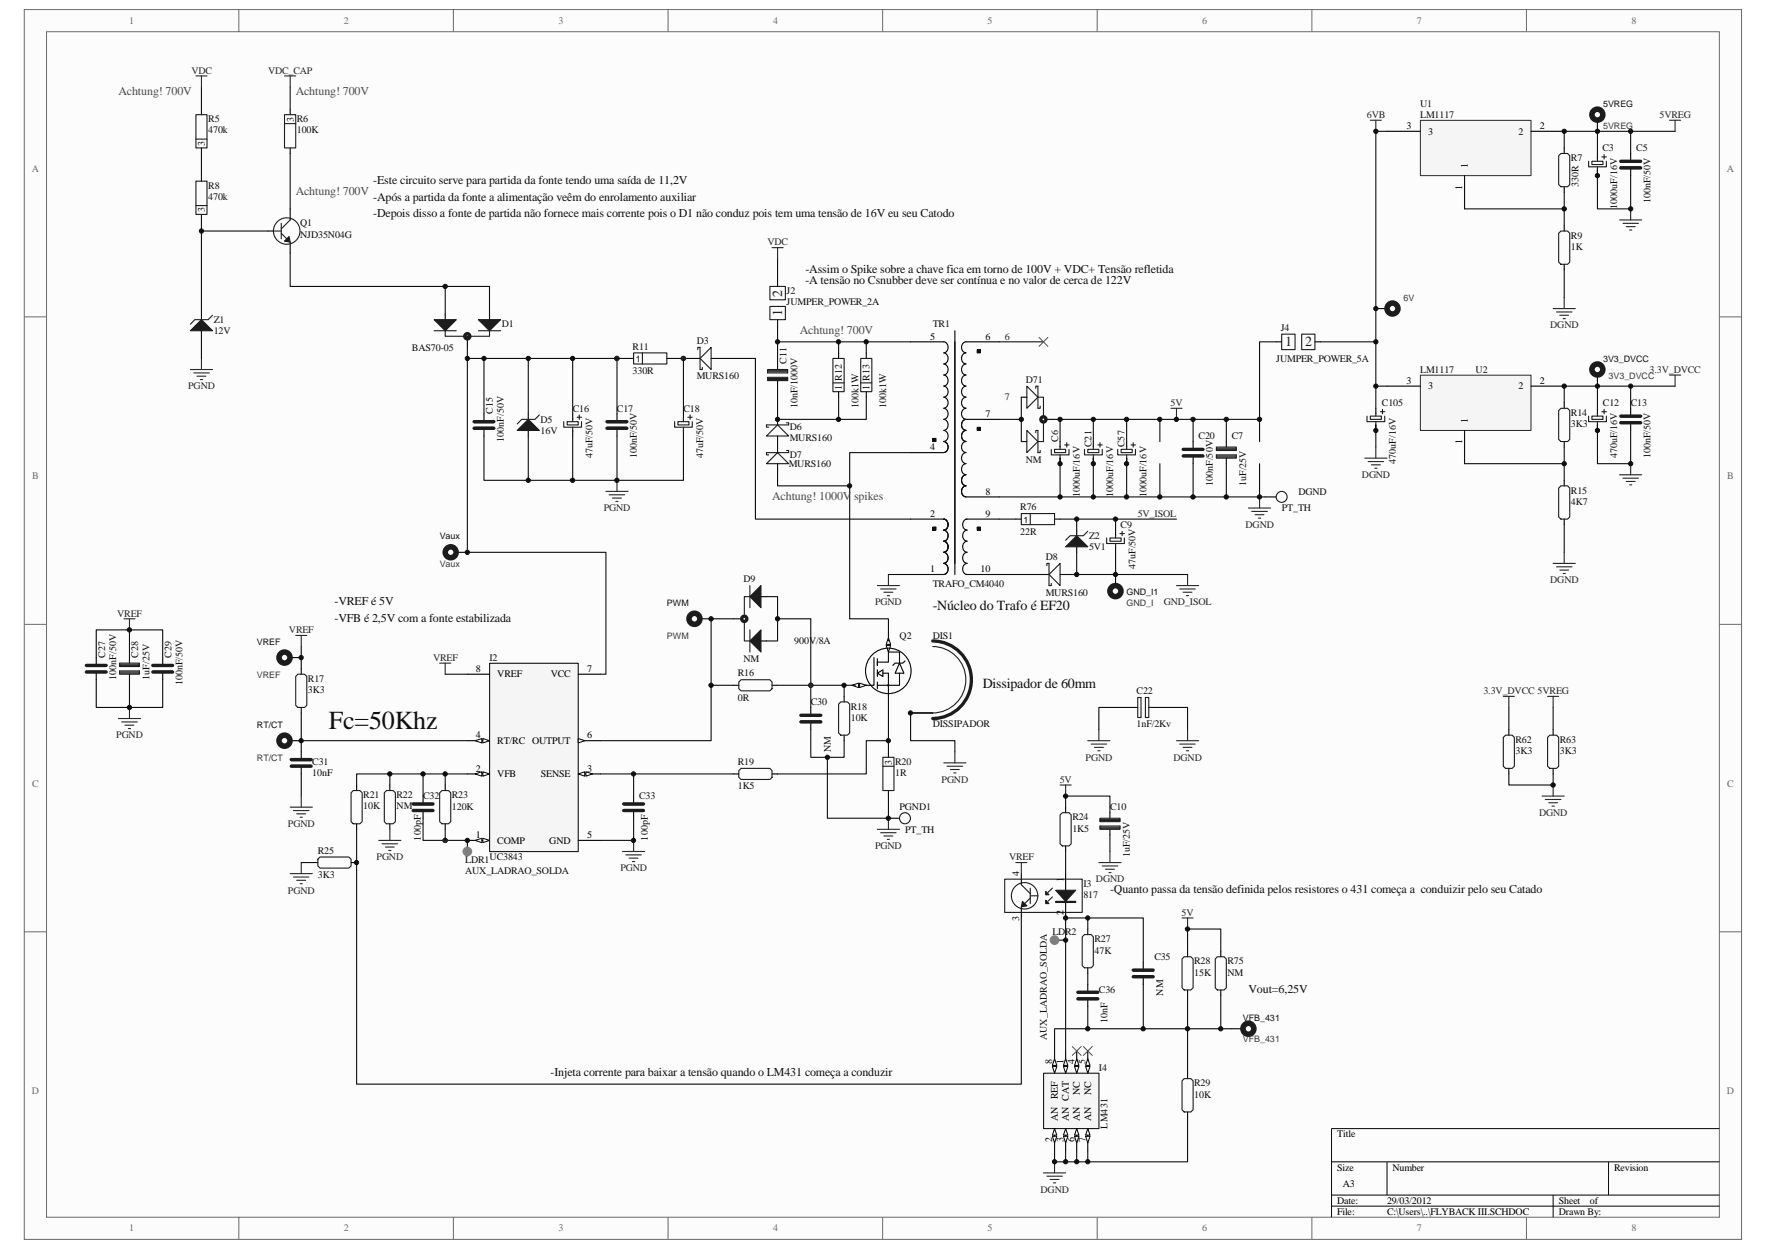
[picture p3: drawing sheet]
<svg xmlns="http://www.w3.org/2000/svg" width="297mm" height="210mm" viewBox="0 0 297 210" stroke-linecap="round" stroke-linejoin="round" font-family="sans-serif">
<path d="M4.1 1.6h288.8v206.8h-288.8z" fill="#fcfcfc"/>
<path d="M4.1 1.6h288.8v206.8h-288.8z" fill="none" stroke="#6a6a6a" stroke-width=".17"/>
<path d="M7.8 5.4h281.4v199.2h-281.4z" fill="#fcfcfc"/>
<g fill="none" stroke="#6a6a6a" stroke-width=".17">
<path d="M7.8 5.3h281.4v199.3h-281.4zM40.2 1.6v3.7M76.3 1.6v3.7M112.4 1.6v3.7M148.5 1.6v3.7M184.5 1.6v3.7M220.7 1.6v3.7M256.7 1.6v3.7M4.1 53.3h3.7M289.2 53.3h3.7M4.1 105h3.7M289.2 105h3.7"/>
<path d="M4.1 156.7h3.7M289.2 156.7h3.7M40.2 204.6v3.8M76.3 204.6v3.8M112.4 204.6v3.8M148.5 204.6v3.8M184.5 204.6v3.8M220.7 204.6v3.8M256.7 204.6v3.8"/>
</g>
<path d="M224 195.3h65.2M233.3 195.3v5.6M270.5 195.3v5.6M289.2 189.7h-65.2v14.9M224 200.9h65.2M224 202.8h65.2M261.2 200.9v3.7" fill="none" stroke="#000" stroke-width=".17"/>
<g fill="#0e0e0e" stroke="#0e0e0e" stroke-width=".17">
<circle cx="74.9" cy="141.3" r=".36"/>
<circle cx="103.8" cy="60.3" r=".36"/>
<circle cx="114.9" cy="60.3" r=".37"/>
<circle cx="136.4" cy="115.2" r=".36"/>
</g>
<path d="M168.1 57.5h7.4" fill="none" stroke="#0e0e0e" stroke-width=".19"/>
<path d="M178.3 74.2v1M178.3 77v1M183.9 74.2v1M183.9 77v1M200.7 74.2v1.3M200.7 76.7v1.3M206.3 74.2v1M206.3 77v1M149.4 107.8v1.8" fill="none" stroke="#000" stroke-width=".19"/>
<g fill="none" stroke="#1c1c1c" stroke-width=".19">
<path d="M176.8 75.5v1h3v-1M177.4 75.5h1.8v.6h-1.8zM178.3 75v.5M178.3 76.5v.7M179.1 74.8h.7M179.4 74.4v.8M182.4 75.5v1h3v-1M183 75.5h1.8v.6h-1.8zM183.9 75v.5M183.9 76.5v.7M184.7 74.8h.7M185 74.4v.8"/>
<path d="M199 76.5h3.3M199 75.7h3.3M204.6 75.2h3.3v.5h-3.3zM204.6 76.5h3.3v.5h-3.3zM204.6 75.5h3.3M204.6 76.7h3.3M204.6 75.4h3.3M204.6 76.9h3.3"/>
</g>
<path d="M197 68.6h1.8M197.9 68.6v1.9M197.9 98.4h3.7M198.4 99h2.6M199 99.6h1.5M199.7 96.6v1.8M210 85.4h3.7M210.5 86h2.7M211.1 86.5h1.5M211.7 87.1h.3M211.9 83.5v1.9M199.6 100.1h.3" fill="none" stroke="#262626" stroke-width=".19"/>
<path d="M199 76.7h3.3M199 75.5h3.3" fill="none" stroke="#1c1c1c" stroke-width=".56"/>
<g fill="#fcfcfc" stroke="#000" stroke-width=".17">
<path d="M149.1 108.5h.7l-.4 1.1z"/>
<path d="M149.4 107.2l.4 1.1h-.7z"/>
</g>
<path d="M143.8 115.2h1.9" fill="none" stroke="#000" stroke-width=".19"/>
<g fill="#fcfcfc" stroke="#000" stroke-width=".17">
<path d="M144.6 114.9l1.1 .3-1.1 .4z"/>
<path d="M143.3 115.2l1.1-.3v.7z"/>
</g>
<g fill="none" stroke="#000" stroke-width=".19">
<path d="M123.3 115.2h1M129.9 115.2h.9M136.4 118.9v1.3M142 117.1v.9M147 110.6v4.6h-1.3M147.6 110.7v1.2v-.6h1.8v-1.7h1.9v1.9M147.6 113.2l.9-.6v1.1zM147.6 112.6v1.1M147.6 114.7v1.1M148.5 113.2h.9v3.9M149.3 115.1h.2v.2h-.2zM151.3 111.5l.7 1.7h-1.4z"/>
<path d="M151.3 111.5h-.7l-.4 .4M151.3 113.2v2h-3.7M152.2 111.1l-.4 .4h-.5M136.4 121.4v1.3M142 123.6v.9"/>
<circle cx="149.4" cy="112.8" r="3.8"/>
</g>
<path d="M124.6 114.3h4.9l.4 .4v1.1l-.4 .3h-4.9l-.3-.3v-1.1zM141.4 118h1.1l.4 .4v4.8l-.4 .4h-1.1l-.3-.4v-4.8zM134.7 120.4h3.4M134.7 121.2h3.4" fill="none" stroke="#1c1c1c" stroke-width=".19"/>
<path d="M134.7 120.2h3.4M134.7 121.4h3.4" fill="none" stroke="#1c1c1c" stroke-width=".56"/>
<path d="M153.2 76.1h-10.3v5.6h-12.1v-2.8M130.8 115.2h13M142 115.2v1.9M149.4 117.1v9.3M149.4 124.5h-3.7v5.6h-14.9" fill="none" stroke="#0e0e0e" stroke-width=".19"/>
<path d="M147.6 139.4h3.7M148.1 140h2.6M149.4 137.6v1.8M148.7 140.5h1.5M149.2 141.1h.4" fill="none" stroke="#262626" stroke-width=".19"/>
<path d="M82.4 111.5h14.9v31.7h-14.9z" fill="#f5f5f5"/>
<path d="M82.4 111.5h14.9v31.7h-14.9z" fill="none" stroke="#000" stroke-width=".17"/>
<path d="M97.3 124.5h3.7M97.3 141.3h3.7" fill="none" stroke="#000" stroke-width=".19"/>
<path d="M97.3 124.2l1.1 .3-1.1 .4z" fill="#fcfcfc" stroke="#000" stroke-width=".17"/>
<path d="M97.3 130.1h3.7" fill="none" stroke="#000" stroke-width=".19"/>
<g fill="#fcfcfc" stroke="#000" stroke-width=".17">
<path d="M97.3 130.1l1.1-.3v.7z"/>
<path d="M98.5 129.8l1.2 .3-1.2 .4z"/>
</g>
<path d="M78.6 113.3h3.7M97.3 113.3h3.7M78.6 141.3h3.7" fill="none" stroke="#000" stroke-width=".19"/>
<g fill="#fcfcfc" stroke="#000" stroke-width=".17">
<path d="M81.2 140.9l1.1 .4-1.1 .4z"/>
<path d="M79.9 141.3l1.1-.4v.8z"/>
</g>
<path d="M78.6 124.5h3.7" fill="none" stroke="#000" stroke-width=".19"/>
<g fill="#fcfcfc" stroke="#000" stroke-width=".17">
<path d="M81.2 124.2l1.1 .3-1.1 .4z"/>
<path d="M79.9 124.5l1.1-.3v.7z"/>
</g>
<path d="M78.6 130.1h3.7" fill="none" stroke="#000" stroke-width=".19"/>
<g fill="#fcfcfc" stroke="#000" stroke-width=".17">
<path d="M81.2 129.8l1.1 .3-1.1 .4z"/>
<path d="M79.9 130.1l1.1-.3v.7z"/>
</g>
<path d="M171.8 146.9v1.8M171.8 152.5v1.8M179.2 146.9v2.8M179.2 151.5v2.8" fill="none" stroke="#000" stroke-width=".19"/>
<g fill="none" stroke="#1c1c1c" stroke-width=".19">
<path d="M169 147.8h13v5.6h-13zM171.8 148.7l1.5 1.5M173.3 151l-.9 .9M173.3 149.3v2.6M173.3 150.6h1.3M177 150.8l-.7 .7M177 149.3l-.7 .8"/>
<circle cx="172.3" cy="150.6" r="2.22"/>
</g>
<g fill="#1c1c1c" stroke="#1c1c1c" stroke-width=".19">
<path d="M177.6 149.7h3.3l-1.7 1.8z"/>
<path d="M175.9 151.4l.5 .5h-.5z"/>
<path d="M175.9 149.9l.5 .5h-.5z"/>
<path d="M172 151.5l.7 .8-.9 .2z"/>
<path d="M177.6 151.5h3.3v.2h-3.3z" fill-rule="evenodd"/>
</g>
<path d="M175.6 180.4h9.2v9.3h-9.2z" fill="#f5f5f5"/>
<path d="M175.5 180.4h9.3v9.3h-9.3z" fill="none" stroke="#000" stroke-width=".17"/>
<path d="M179.2 189.7v3.8" fill="none" stroke="#000" stroke-width=".19"/>
<g fill="#fcfcfc" stroke="#000" stroke-width=".17">
<path d="M179.2 189.7l.4 1.1h-.7z"/>
<path d="M178.9 191h.7l-.4 1.2z"/>
</g>
<path d="M179.2 176.7v3.7" fill="none" stroke="#000" stroke-width=".19"/>
<g fill="#fcfcfc" stroke="#000" stroke-width=".17">
<path d="M178.9 179.3h.7l-.4 1.1z"/>
<path d="M179.2 178l.4 1.1h-.7z"/>
</g>
<path d="M177.4 189.7v3.8" fill="none" stroke="#000" stroke-width=".19"/>
<g fill="#fcfcfc" stroke="#000" stroke-width=".17">
<path d="M177.4 189.7l.4 1.1h-.8z"/>
<path d="M177 191h.8l-.4 1.2z"/>
</g>
<path d="M177.4 176.7v3.7" fill="none" stroke="#000" stroke-width=".19"/>
<g fill="#fcfcfc" stroke="#000" stroke-width=".17">
<path d="M177 179.3h.8l-.4 1.1z"/>
<path d="M177.4 178l.4 1.1h-.8z"/>
</g>
<path d="M183 176.7v3.7" fill="none" stroke="#000" stroke-width=".19"/>
<g fill="#fcfcfc" stroke="#000" stroke-width=".17">
<path d="M182.6 179.3h.7l-.3 1.1z"/>
<path d="M183 178l.3 1.1h-.7z"/>
</g>
<path d="M181.1 189.7v3.8" fill="none" stroke="#000" stroke-width=".19"/>
<g fill="#fcfcfc" stroke="#000" stroke-width=".17">
<path d="M181.1 189.7l.4 1.1h-.8z"/>
<path d="M180.7 191h.8l-.4 1.2z"/>
</g>
<path d="M183 189.7v3.8" fill="none" stroke="#000" stroke-width=".19"/>
<g fill="#fcfcfc" stroke="#000" stroke-width=".17">
<path d="M183 189.7l.3 1.1h-.7z"/>
<path d="M182.6 191h.7l-.3 1.2z"/>
</g>
<path d="M181.1 176.7v3.7" fill="none" stroke="#000" stroke-width=".19"/>
<g fill="#fcfcfc" stroke="#000" stroke-width=".17">
<path d="M180.7 179.3h.8l-.4 1.1z"/>
<path d="M181.1 178l.4 1.1h-.8z"/>
</g>
<g fill="none" stroke="#262626" stroke-width=".19">
<path d="M129.9 41.6h1.8M130.8 41.6v1.9M32 62.1h3.7M32.6 62.7h2.6M33.1 63.2h1.5M33.7 63.8h.4M33.9 60.3v1.8M101.9 82.6h3.7M102.5 83.2h2.6M103 83.7h1.5M103.6 84.3h.3M103.8 80.8v1.8"/>
<path d="M147.6 98.4h3.7M148.1 99h2.6M148.7 99.6h1.5M149.4 96.6v1.8M20.8 104h1.9M21.8 104v1.9M21.8 118.9v1.9M49.7 106.8h1.9M50.7 106.8v1.9M74 111.5h1.8M74.9 111.5v1.8M149.2 100.1h.4"/>
<path d="M19.9 120.8h3.7M20.5 121.4h2.6M21 121.9h1.5M21.6 122.5h.4M48.8 135.7h3.7M49.4 136.3h2.6M49.9 136.8h1.5M50.5 137.4h.3M50.7 133.8v1.9M65.6 139.4v1.9M48.8 146.9h3.7M49.4 147.4h2.6"/>
<path d="M49.9 148h1.5M50.5 148.6h.3M50.7 145v1.9M63.7 141.3h3.7M64.3 141.9h2.6M64.8 142.4h1.5M65.4 143h.4M104.7 143.2h3.7M105.3 143.7h2.6M105.8 144.3h1.5M106.4 144.8h.4M106.6 141.3v1.9"/>
<path d="M170.9 145h1.8M171.8 145v1.9M175.5 197.2h3.7M176.1 197.7h2.6M176.6 198.3h1.5M177.2 198.9h.4M177.4 195.3v1.9"/>
</g>
<g fill="none" stroke="#0e0e0e" stroke-width=".19">
<path d="M33.9 37v1.8h11.2M33.9 25.8v3.7M33.9 38.8v14M48.8 25.8v9.3M33.9 56.5v3.8M141.1 57.5v1.8M145.7 59.3v-1.8h-14.9v3.7M88.9 73.3v7.5h7.4M88.9 60.3v9.3M96.3 73.3v7.5h7.5v-7.5M96.3 60.3v9.3M113.1 60.3h3.7"/>
<path d="M115 73.3v7.5h-11.2M130.8 74.2v1M130.8 64.9v5.6h14.9v-3.7M141.1 66.8v3.7M149.4 96.6h3.8M168.1 96.6h7.4M16.2 114.3v4.6h11.2v-4.6M21.8 110.6v-4.7h5.6v4.7M21.8 105.9h-5.6v4.7M21.8 114.3v4.6M50.7 108.7v3.7M50.7 119.9v6.5"/>
<path d="M74.9 113.3h3.7M123.3 115.2h-3.7v9.3h-18.6M50.7 130.1v3.7M50.7 124.5h27.9M60 139.4v42.9h111.8v-28M65.6 130.1h-5.6v1.9M71.2 137.6v3.7h7.4M71.2 130.1h-5.6v1.9M74.9 130.1v1.9M74.9 139.4v1.9M78.6 130.1h-7.4v3.7M101 130.1h22.3"/>
<path d="M106.6 137.6v3.7h-5.6M106.6 130.1v3.7M136.4 122.7v4.6h5.6v-2.8M139.2 127.3v10.3h10.2v-3.8M50.7 145h1.8M179.2 143.2v3.7M183 156.2v-1.9h-3.8v22.4M183 154.3h9.3v7.5M177.4 176.7v-3.7h22.3v7.4M183 163.6v1.9M183 169.2v3.8M192.3 165.5v7.5"/>
<path d="M177.4 193.5v1.8h5.6v-1.8M179.2 193.5v1.8M181.1 193.5v1.8M199.7 187.9v7.4h-16.7"/>
</g>
<g fill="none" stroke="#000" stroke-width=".19">
<path d="M33.9 18.4v.9M48.8 18.4v.9M33.9 24.9v.9M33.9 29.5v1M33.9 36v1M45.1 38.8h.9M48.8 24.9v.9M48.8 35.1v1.9M33.9 52.8v.9M33.9 55.6v.9M48.8 40.7v1.9M74.9 52.8v.9"/>
<path d="M78.6 56.5v1.9M82.3 52.8v.9M141.1 59.3v1M145.7 59.3v1M160.6 55.6v41M231.4 51.9h1.9M88.9 69.6v.9M88.9 72.4v.9M96.3 69.6v.9M96.3 72.4v.9M103.8 69.6v1.3M103.8 72v1.3"/>
<path d="M105.6 60.3h1M112.2 60.3h.9M115 69.6v.9M115 72.4v.9M116.8 60.3h.9M119.6 60.3h.9M130.8 61.2v.9M130.8 64v.9M130.8 70.5v.9M130.8 73.3v.9M130.8 75.2v.9M130.8 78v.9"/>
<path d="M141.1 65.8v1M145.7 65.8v1M162.5 64.9a.94 .94 0 0 0-.8 .9 .94 .94 0 0 0 .8 1M162.5 63.1a.94 .94 0 0 0-.8 .9 .94 .94 0 0 0 .8 .9M162.5 61.2a.94 .94 0 0 0-.8 .9 .94 .94 0 0 0 .8 .9M175.5 96.6h.9M178.3 96.6h.9M187.6 96.6v1.8M212.8 83.5h1.8M16.2 110.6v1.3M16.2 113v1.3M21.8 110.6v.9"/>
<path d="M21.8 113.3v1M27.4 110.6v1.3M27.4 113v1.3M50.7 112.4v.9M50.7 118.9v1M153.2 119.9h3.7M50.7 126.4v1.3M50.7 128.8v1.3M60 132v.9M60 138.5v.9M65.6 132v.9M65.6 138.5v.9"/>
<path d="M71.2 133.8v1.3M71.2 136.3v1.3M74.9 132v.9M74.9 138.5v.9M106.6 133.8v1.3M106.6 136.3v1.3M123.3 130.1h1M129.9 130.1h.9M149.4 126.4v.9M149.4 132.9v.9M179.2 135.7v.9M186.7 136.6v1"/>
<path d="M186.7 139.4v1M52.5 145h1M59.1 145h.9M179.2 142.2v1M183 156.2v.9M199.7 159.9v.9M183 162.7v.9M183 165.5v1.3M183 167.9v1.3M192.3 161.8v1.3M192.3 164.2v1.3M199.7 166.4v1"/>
<path d="M199.7 180.4v.9M199.7 186.9v1"/>
</g>
<g fill="none" stroke="#1c1c1c" stroke-width=".19">
<path d="M33 19.3h1.8v5.6h-1.8zM47.9 19.3h1.8v5.6h-1.8zM33 30.5h1.8v5.5h-1.8zM33 23.4h1.8M33 34.6h1.8M46 38.8h1.3M47.3 39.2l.9 1M47.3 37.5v2.7M47.9 20.8h1.8M48.8 37l-1.5 1.5M35.7 53l-.7 .7h-2.2l-.8 .8M73 55.6h3.7"/>
<path d="M74.9 55.6v.9h7.4v-.9M80.5 55.6h3.7M106.6 59.3h5.6v1.9h-5.6zM108.1 59.3v1.9M117.4 58.8v-.4h.3v3.7h.4v-.3M90.7 69.8l-.7 .7h-2.2l-.8 .8M94.8 70.9v.9h3v-.9M95.4 70.9h1.9v.5h-1.9zM96.3 70.3v.6M96.3 71.8v.8M97.1 70.1h.7M97.4 69.8v.7"/>
<path d="M102.1 71.1h3.3M102.1 71.8h3.3M113.5 70.9v.9h2.9v-.9M114 70.9h1.9v.5h-1.9zM115 70.3v.6M115 71.8v.8M115.7 70.1h.7M116.1 69.8v.7M117.7 60.3l1.9-1.9v3.7zM129.1 62.1h3.4v.6h-3.4zM129.1 63.4h3.4v.6h-3.4zM129.1 62.5h3.4"/>
<path d="M129.1 63.6h3.4M129.1 62.3h3.4M129.1 63.8h3.4M130.8 71.4l1.8 1.9h-3.7zM130.8 76.1l1.8 1.9h-3.7zM132.3 71.1h.3v.3h-3.7v.4h.4M132.3 75.7h.3v.4h-3.7v.4h.4M140.1 60.3h1.9v5.5h-1.9zM140.1 64.4h1.9M144.8 60.3h1.8v5.5h-1.8zM144.8 64.4h1.8M176.1 95.1v-.4h.3v3.7h.4v-.3"/>
<path d="M176.4 96.6l1.9-1.9v3.7zM14.5 112.8h3.4M14.5 112.1h3.4M20.1 111.5h3.3v.6h-3.3zM20.1 112.8h3.3v.5h-3.3zM20.1 111.9h3.3M20.1 113h3.3M20.1 111.7h3.3M20.1 113.2h3.3M25.7 112.1h3.3M25.7 112.8h3.3M50.1 113.3h1.1l.4 .4v4.9l-.4 .3h-1.1l-.4-.3v-4.9z"/>
<path d="M156.9 108.7a5.6 5.6 0 0 1 5.6 5.6 5.6 5.6 0 0 1-5.6 5.6M49 128.6h3.3M49 127.9h3.3M59.4 132.9h1.1l.4 .4v4.8l-.4 .4h-1.1l-.3-.4v-4.8zM65 132.9h1.1l.4 .4v4.8l-.4 .4h-1.1l-.4-.4v-4.8zM69.5 136.1h3.3M69.5 135.3h3.3M74 133.3l.3-.4h1.1l.4 .4v4.8l-.4 .4h-1.1l-.3-.4zM104.9 135.3h3.3M104.9 136.1h3.3M124.6 129.2h4.9l.4 .4v1.1l-.4 .3h-4.9l-.3-.3v-1.1zM148.5 127.3h1.9v5.6h-1.9z"/>
<path d="M148.5 128.8h1.9M178.3 137l.4-.4h1.1l.4 .4v4.9l-.4 .3h-1.1l-.4-.3zM185 137.6h3.4v.5h-3.4zM185 138.9h3.4v.5h-3.4zM185 137.9h3.4M185 139.1h3.4M185 137.8h3.4M185 139.3h3.4M53.8 144.1h4.9l.4 .4v1.1l-.4 .3h-4.9l-.3-.3v-1.1zM182 157.5l.4-.4h1.1l.4 .4v4.8l-.4 .4h-1.1l-.4-.4zM181.3 167.7h3.4M181.3 167h3.4"/>
<path d="M190.6 164h3.4M190.6 163.3h3.4M199.2 160.8h1.1l.4 .4v4.9l-.4 .3h-1.1l-.4-.3v-4.9zM199.2 181.3h1.1l.4 .4v4.9l-.4 .3h-1.1l-.4-.3v-4.9z"/>
<circle cx="48.2" cy="38.8" r="2.22"/>
<circle cx="215.6" cy="83.5" r=".92"/>
</g>
<g fill="none" stroke="#1c1c1c" stroke-width=".56">
<path d="M102.1 70.9h3.3M102.1 72h3.3M14.5 113h3.4M14.5 111.9h3.4M25.7 111.9h3.3M25.7 113h3.3M156.9 107.8a6.5 6.5 0 0 1 6.5 6.5 6.5 6.5 0 0 1-6.5 6.5M49 128.8h3.3M49 127.7h3.3M69.5 136.3h3.3M69.5 135.1h3.3M104.9 135.1h3.3"/>
<path d="M104.9 136.3h3.3M181.3 167.9h3.4M181.3 166.8h3.4M190.6 164.2h3.4M190.6 163.1h3.4"/>
<circle cx="78.6" cy="56.5" r=".44"/>
</g>
<path d="M180.4 175.9l1.5 1.5M181.9 175.9l-1.5 1.5M182.2 175.9l1.5 1.5M183.7 175.9l-1.5 1.5" fill="none" stroke="#4c4c4c" stroke-width=".17"/>
<g fill="#1c1c1c" stroke="#1c1c1c" stroke-width=".19">
<path d="M87 72.4l1.9-1.9 1.8 1.9z"/>
<path d="M48.6 39.8l.2 .9-.9-.2z"/>
<path d="M32 55.6l1.9-1.9 1.8 1.9z"/>
<path d="M73 53.7h3.7l-1.8 1.9z"/>
<path d="M80.5 53.7h3.7l-1.9 1.9z"/>
</g>
<g fill="#262626" stroke="#262626" stroke-width=".17">
<circle cx="74.9" cy="141.3" r=".36"/>
<circle cx="114.9" cy="60.3" r=".37"/>
<circle cx="103.8" cy="60.3" r=".36"/>
</g>
<g fill="none" stroke="#1c1c1c" stroke-width=".93">
<circle cx="234.2" cy="51.9" r=".92"/>
<circle cx="187.6" cy="99.4" r=".93"/>
</g>
<path d="M156.9 73.7h.5v.5h-.5z" fill="#0a0a0a"/>
<path d="M156.9 73.7h.5v.5h-.5z" fill="none" stroke="#000" stroke-width=".17"/>
<path d="M164.4 58.8h.5v.5h-.5z" fill="#0a0a0a"/>
<path d="M164.4 58.8h.5v.5h-.5z" fill="none" stroke="#000" stroke-width=".17"/>
<path d="M158.7 70.5a.95 .95 0 0 1 .8 .9 .95 .95 0 0 1-.8 .9 .96 .96 0 0 1 .8 1 .96 .96 0 0 1-.8 .9 .96 .96 0 0 1 .8 .9 .96 .96 0 0 1-.8 1" fill="none" stroke="#000" stroke-width=".19"/>
<path d="M164.4 71.9h.5v.5h-.5z" fill="#0a0a0a"/>
<path d="M164.4 71.8h.5v.6h-.5z" fill="none" stroke="#000" stroke-width=".17"/>
<path d="M162.7 87.3a.94 .94 0 0 0-.8 .9 .94 .94 0 0 0 .8 .9M162.7 89.1a.94 .94 0 0 0-.8 1 .94 .94 0 0 0 .8 .9M162.7 91a.94 .94 0 0 0-.8 .9 .94 .94 0 0 0 .8 .9" fill="none" stroke="#000" stroke-width=".19"/>
<path d="M164.4 88.6h.5v.5h-.5z" fill="#0a0a0a"/>
<path d="M164.4 88.6h.5v.5h-.5z" fill="none" stroke="#000" stroke-width=".17"/>
<path d="M162.5 59.3a.94 .94 0 0 0-.8 1 .94 .94 0 0 0 .8 .9M162.5 57.5a.94 .94 0 0 0-.8 .9 .94 .94 0 0 0 .8 .9M158.7 66.8a.95 .95 0 0 1 .8 .9 .95 .95 0 0 1-.8 .9M158.7 74.2a.95 .95 0 0 1 .8 1 .95 .95 0 0 1-.8 .9M162.5 66.8a.94 .94 0 0 0-.8 .9 .94 .94 0 0 0 .8 .9M158.7 87.3a.95 .95 0 0 1 .8 .9 .95 .95 0 0 1-.8 .9M158.7 91a.95 .95 0 0 1 .8 .9 .95 .95 0 0 1-.8 .9 .96 .96 0 0 1 .8 1 .96 .96 0 0 1-.8 .9M158.7 94.7a.96 .96 0 0 1 .8 1 .96 .96 0 0 1-.8 .9M158.7 89.1a.95 .95 0 0 1 .8 1 .95 .95 0 0 1-.8 .9M162.7 94.7a.96 .96 0 0 0-.8 1 .96 .96 0 0 0 .8 .9M162.7 92.9a.94 .94 0 0 0-.8 .9 .94 .94 0 0 0 .8 .9" fill="none" stroke="#000" stroke-width=".19"/>
<path d="M156.9 88.6h.5v.5h-.5z" fill="#0a0a0a"/>
<path d="M156.9 88.6h.5v.5h-.5z" fill="none" stroke="#000" stroke-width=".17"/>
<g fill="none" stroke="#000" stroke-width=".19">
<path d="M153.2 57.5h5.5a.95 .95 0 0 1 .8 .9 .95 .95 0 0 1-.8 .9M158.7 59.3a.96 .96 0 0 1 .8 1 .96 .96 0 0 1-.8 .9 .95 .95 0 0 1 .8 .9 .95 .95 0 0 1-.8 .9M162.5 57.5h5.6M81.4 69.6v1.3M81.4 72v1.3M153.2 76.1h5.5M158.7 63.1a.95 .95 0 0 1 .8 .9 .95 .95 0 0 1-.8 .9M158.7 64.9a.95 .95 0 0 1 .8 .9 .95 .95 0 0 1-.8 1M158.7 68.6a.95 .95 0 0 1 .8 1 .95 .95 0 0 1-.8 .9M162.5 68.6a.94 .94 0 0 0-.8 1 .94 .94 0 0 0 .8 .9M162.5 76.1a.94 .94 0 0 0-.8 .9 .94 .94 0 0 0 .8 .9M162.5 78a.96 .96 0 0 0-.8 .9 .96 .96 0 0 0 .8 .9 .94 .94 0 0 0-.8 .9 .94 .94 0 0 0 .8 1"/>
<path d="M168.1 70.5h-5.6a.94 .94 0 0 0-.8 .9 .94 .94 0 0 0 .8 .9 .96 .96 0 0 0-.8 1 .96 .96 0 0 0 .8 .9 .96 .96 0 0 0-.8 .9 .96 .96 0 0 0 .8 1M153.2 96.6h5.5M153.2 87.3h5.5M162.5 96.6h5.6M162.5 87.3h5.6M162.5 83.5h5.6M162.5 81.7a.94 .94 0 0 0-.8 .9 .94 .94 0 0 0 .8 .9M123.3 104h1.9M128 100.3h.9M128 107.8h.9M149.4 137.6h1.9"/>
</g>
<path d="M33.9 14.6v3.8M48.8 14.6v3.8M78.6 58.4v34.5h23.3v20.4h-.9M145.7 57.5h7.5M81.4 73.3v7.5h7.5M81.4 60.3v9.3M120.5 60.3h6.6v27h26.1M142.9 81.7v22.3h6.5v3.8" fill="none" stroke="#0e0e0e" stroke-width=".19"/>
<g fill="none" stroke="#1c1c1c" stroke-width=".19">
<path d="M79.7 71.8h3.4M79.7 71.1h3.4M126.1 98.4v3.8M126.1 100.3h-.9v7.5h.9M126.1 105.9v3.7"/>
<circle cx="152.2" cy="137.6" r=".93"/>
</g>
<path d="M47.9 12.8h1.8M48.8 12.8v1.8" fill="none" stroke="#262626" stroke-width=".19"/>
<path d="M79.7 72h3.4M79.7 70.9h3.4" fill="none" stroke="#1c1c1c" stroke-width=".56"/>
<circle cx="125.2" cy="104" r=".44" fill="#fcfcfc" stroke="#1c1c1c" stroke-width=".56"/>
<g fill="#1c1c1c" stroke="#1c1c1c" stroke-width=".19">
<path d="M128 98.4v3.8l-1.9-1.9z"/>
<path d="M128 105.9v3.7l-1.9-1.8z"/>
</g>
<path d="M123.3 104h-3.7v11.2M128.9 100.3h1.9v7.5h-1.9M130.8 104h5.6v14.9" fill="none" stroke="#0e0e0e" stroke-width=".19"/>
<circle cx="136.4" cy="115.2" r=".36" fill="#262626" stroke="#262626" stroke-width=".17"/>
<path d="M261.2 51.9h3.8M261.8 52.5h2.6M262.4 53h1.4M262.9 53.6h.4M263.1 50v1.9" fill="none" stroke="#262626" stroke-width=".19"/>
<path d="M238.9 20.3h18.6v9.2h-18.6z" fill="#f5f5f5"/>
<path d="M238.9 20.2h18.6v9.3h-18.6z" fill="none" stroke="#262626" stroke-width=".17"/>
<path d="M233.3 22.1h5.6M246.3 29.5v5.6M257.5 22.1h5.6" fill="none" stroke="#000" stroke-width=".19"/>
<path d="M238.9 63.1h18.6v9.3h-18.6z" fill="#f5f5f5"/>
<path d="M238.9 63.1h18.6v9.3h-18.6z" fill="none" stroke="#262626" stroke-width=".17"/>
<g fill="none" stroke="#000" stroke-width=".19">
<path d="M268.7 20.2v1.9M268.7 25.8v.9M268.7 28.6v.9M274.3 25.8v1.3M274.3 28.2v1.3M130.8 47.2v1M130.8 53.7v1M214.6 57.5h1M221.2 57.5h.9M171.8 74.2h.9M171.8 66.8h.9M175.5 70.5h1.9"/>
<path d="M189.5 74.2v1M189.5 77v1M231.4 68.6v1M231.4 71.4v1M233.3 64.9h5.6M246.3 72.4v5.6M257.5 64.9h5.6M268.7 63.1v1.8M268.7 68.6v1M268.7 71.4v1M274.3 68.6v1.4M274.3 71.1v1.3"/>
<path d="M76.7 92.9h1.9M48.8 110.6h1.9M117.7 104h1.9M48.8 124.5h1.9M205.3 159.9v.9M205.3 166.4v1M207.2 173h1.9"/>
</g>
<g fill="none" stroke="#0e0e0e" stroke-width=".19">
<path d="M246.3 35.1h16.8M268.7 22.1v3.7M274.3 22.1v3.7M48.8 42.6v5.6h26.1v4.6M74.9 48.2h7.4v4.6M130.8 43.5v3.7M130.8 54.7v2.8M246.3 78h16.8M268.7 72.4v5.6h5.6v-5.6M268.7 64.9v3.7M274.3 64.9v3.7M179.2 135.7v-1.9h7.5v2.8"/>
<path d="M186.7 140.4v2.8M199.7 159.9v-3.7h5.6v3.7M199.7 167.4v5.6h7.5M205.3 167.4v5.6"/>
</g>
<g fill="none" stroke="#262626" stroke-width=".19">
<path d="M33 12.8h1.8M33.9 12.8v1.8M230.5 20.2h1.8M231.4 20.2v1.9M272.4 37h3.7M273 37.5h2.6M273.5 38.1h1.5M274.1 38.7h.4M274.3 35.1v1.9M280.8 20.2h1.9M281.7 20.2v1.9M229.5 77h3.8"/>
<path d="M230.1 77.6h2.6M230.7 78.1h1.5M231.2 78.7h.4M231.4 75.2v1.8M272.4 79.8h3.7M274.3 78v1.8M280.8 63.1h1.9M281.7 63.1v1.8M261.2 94.7h3.8M261.8 95.3h2.6M262.4 95.8h1.4M262.9 96.4h.4"/>
<path d="M263.1 92.9v1.8M273 80.4h2.6M273.5 80.9h1.5M274.1 81.5h.4M178.3 132h1.9M179.2 132v1.8M184.8 145h3.8M185.4 145.6h2.6M185.9 146.1h1.5M186.5 146.7h.4M186.7 143.2v1.8M198.8 154.3h1.9"/>
<path d="M199.7 154.3v1.9"/>
</g>
<g fill="none" stroke="#1c1c1c" stroke-width=".19">
<path d="M267.2 27.1v.9h3v-.9M267.8 27.1h1.8v.6h-1.8zM268.7 26.5v.6M268.7 28v.8M269.4 26.4h.8M269.8 26v.7M272.6 28h3.4M272.6 27.3h3.4M129.5 51.5h2.6v2.2h-2.6zM129.5 48.2h2.6v2.2h-2.6zM215.6 56.2h2.2v2.6h-2.2zM218.9 56.2h2.3v2.6h-2.3z"/>
<path d="M172.7 72.4l1.9 1.8-1.9 1.9zM172.7 64.9l1.9 1.9-1.9 1.8zM174.2 72.7v-.3h.4v3.7h.4v-.4M174.2 65.3v-.4h.4v3.7h.4v-.3M174.6 66.8h.9v7.4h-.9M188 75.5v1h3v-1M188.6 75.5h1.8v.6h-1.8zM189.5 75v.5M189.5 76.5v.7M190.2 74.8h.8M190.6 74.4v.8M229.9 70v.9h3v-.9"/>
<path d="M230.5 70h1.8v.5h-1.8zM231.4 69.4v.6M231.4 70.9v.7M232.2 69.2h.7M232.5 68.8v.8M267.2 70v.9h3v-.9M267.8 70h1.8v.5h-1.8zM268.7 69.4v.6M268.7 70.9v.7M269.4 69.2h.8M269.8 68.8v.8M272.6 70.9h3.4"/>
<path d="M272.6 70.1h3.4M204.8 160.8h1.1l.4 .4v4.9l-.4 .3h-1.1l-.4-.3v-4.9z"/>
</g>
<path d="M272.6 28.2h3.4M272.6 27.1h3.4M272.6 71.1h3.4M272.6 70h3.4" fill="none" stroke="#1c1c1c" stroke-width=".56"/>
<g fill="none" stroke="#1c1c1c" stroke-width=".93">
<circle cx="268.7" cy="19.3" r=".92"/>
<circle cx="268.7" cy="62.1" r=".92"/>
<circle cx="75.8" cy="92.9" r=".92"/>
<circle cx="47.9" cy="110.6" r=".93"/>
<circle cx="116.8" cy="104" r=".92"/>
<circle cx="47.9" cy="124.5" r=".93"/>
<circle cx="210" cy="173" r=".92"/>
</g>
<circle cx="175.5" cy="70.5" r=".44" fill="#fcfcfc" stroke="#1c1c1c" stroke-width=".56"/>
<g fill="none" stroke="#000" stroke-width=".19">
<path d="M263.1 24.9v.9M263.1 31.4v.9M263.1 37.9v.9M263.1 44.4v1M263.1 67.7v.9M263.1 74.2v1M170.9 87.3h.9M177.4 87.3h.9M181.1 89.1v1M181.1 91.9v1M187.6 89.1v1M187.6 91.9v1"/>
<path d="M263.1 80.8v.9M263.1 87.3v.9M190.4 118.9h1M193.2 118.9h1M253.8 122.7v.9M253.8 129.2v.9M261.2 122.7v.9M261.2 129.2v.9M78.6 141.3v1.9M177.4 158.1h1.8"/>
</g>
<g fill="none" stroke="#1c1c1c" stroke-width=".19">
<path d="M262.2 26.2l.3-.4h1.2l.3 .4v4.8l-.3 .4h-1.2l-.3-.4zM262.2 39.2l.3-.4h1.2l.3 .4v4.9l-.3 .3h-1.2l-.3-.3zM262.2 69l.3-.4h1.2l.3 .4v4.9l-.3 .3h-1.2l-.3-.3zM171.8 86.3h5.6v1.9h-5.6zM173.3 86.3v1.9M183 89.3l-.8 .8h-2.2l-.8 .7M186.1 90.4v1h3v-1M186.7 90.4h1.9v.6h-1.9zM187.6 89.9v.5M187.6 91.4v.7M188.4 89.7h.7M188.7 89.3v.8"/>
<path d="M262.2 82.1l.3-.4h1.2l.3 .4v4.8l-.3 .4h-1.2l-.3-.4zM191.4 117.3h.5v3.3h-.5zM192.7 117.3h.5v3.3h-.5zM252.9 124l.3-.4h1.1l.4 .4v4.8l-.4 .4h-1.1l-.3-.4zM260.3 124l.4-.4h1.1l.4 .4v4.8l-.4 .4h-1.1l-.4-.4z"/>
</g>
<g fill="none" stroke="#262626" stroke-width=".19">
<path d="M252.9 117.1h1.8M253.8 117.1v1.8M260.3 117.1h1.9M261.2 117.1v1.8M158.7 128.2h3.8M159.3 128.8h2.6M159.9 129.4h1.5M160.4 129.9h.4M160.6 126.4v1.8M183 124.5h3.7M183.5 125.1h2.6M184.1 125.6h1.5"/>
<path d="M184.7 126.2h.3M184.8 122.7v1.8M197.9 124.5h3.7M198.4 125.1h2.6M199 125.6h1.5M199.6 126.2h.3M199.7 122.7v1.8M259.4 133.8h3.7M259.9 134.4h2.6M260.5 135h1.5M261 135.5h.4M261.2 132v1.8"/>
</g>
<g fill="none" stroke="#0e0e0e" stroke-width=".19">
<path d="M233.3 22.1h-1.9v42.8M263.1 32.3v5.6M268.7 29.5v5.6h5.6v-5.6M281.7 22.1h-18.6v2.8M214.6 57.5h-2.7v13M222.1 57.5h9.3M263.1 45.4v4.6M78.6 60.3h25.2M105.6 60.3h-1.8v9.3M115 60.3v9.3M168.1 70.5h3.7M171.8 66.8v7.4"/>
<path d="M177.4 70.5h.9M178.3 74.2v-3.7h33.6v3.7M178.3 78v5.5M183.9 70.5v3.7M183.9 78v5.5M189.5 70.5v3.7M189.5 78v5.5M195.1 70.5v3.7M195.1 78v5.5M200.7 70.5v3.7M200.7 78v5.5M206.3 78v5.5h-38.2"/>
<path d="M206.3 70.5v3.7M211.9 78v5.5M231.4 72.4v2.8M233.3 64.9h-1.9v3.7M263.1 75.2v5.6M281.7 64.9h-18.6v2.8M168.1 87.3h2.8M178.3 87.3h19.6M179.2 96.6h20.5M181.1 87.3v1.8M181.1 92.9v3.7M187.6 87.3v1.8"/>
<path d="M187.6 92.9v3.7M206.3 83.5h6.5M263.1 88.2v4.7M153.2 119.9v4.6h7.4v1.9M190.4 118.9h-5.6v3.8M194.2 118.9h5.5v3.8M253.8 118.9v3.8M261.2 118.9v3.8M253.8 130.1v1.9h7.4v-1.9"/>
</g>
<path d="M174.8 56.7l1.5 1.5M176.3 56.7l-1.5 1.5" fill="none" stroke="#4c4c4c" stroke-width=".17"/>
<path d="M179.2 91.9l1.9-1.8 1.9 1.8z" fill="#1c1c1c" stroke="#1c1c1c" stroke-width=".19"/>
<g fill="none" stroke="#808080" stroke-width=".93">
<circle cx="78.6" cy="143.2" r=".36"/>
<circle cx="177.4" cy="158.1" r=".36"/>
</g>
<g fill="#0e0e0e" stroke="#0e0e0e" stroke-width=".17">
<circle cx="21.8" cy="118.9" r=".36"/>
<circle cx="21.8" cy="105.9" r=".37"/>
<circle cx="33.9" cy="38.8" r=".36"/>
<circle cx="50.7" cy="124.5" r=".36"/>
<circle cx="50.6" cy="110.6" r=".36"/>
<circle cx="60" cy="145" r=".36"/>
<circle cx="65.6" cy="130.1" r=".36"/>
<circle cx="71.2" cy="130.1" r=".36"/>
<circle cx="74.9" cy="130.1" r=".36"/>
<circle cx="74.9" cy="48.2" r=".36"/>
<circle cx="78.6" cy="141.3" r=".36"/>
<circle cx="78.6" cy="92.9" r=".36"/>
<circle cx="78.6" cy="60.3" r=".36"/>
<circle cx="81.4" cy="60.3" r=".36"/>
<circle cx="88.9" cy="80.7" r=".36"/>
<circle cx="88.9" cy="60.3" r=".36"/>
<circle cx="96.3" cy="80.7" r=".36"/>
<circle cx="96.3" cy="60.3" r=".36"/>
<circle cx="103.8" cy="80.7" r=".36"/>
<circle cx="106.6" cy="141.3" r=".36"/>
<circle cx="106.6" cy="130.1" r=".36"/>
<circle cx="119.6" cy="115.2" r=".36"/>
<circle cx="119.6" cy="104" r=".36"/>
<circle cx="130.8" cy="104" r=".36"/>
<circle cx="130.8" cy="70.5" r=".36"/>
<circle cx="130.8" cy="57.5" r=".36"/>
<circle cx="139.2" cy="127.3" r=".36"/>
<circle cx="141" cy="70.5" r=".36"/>
<circle cx="141" cy="57.5" r=".36"/>
<circle cx="142" cy="115.2" r=".36"/>
<circle cx="142.9" cy="81.7" r=".36"/>
<circle cx="145.7" cy="57.5" r=".36"/>
<circle cx="149.4" cy="137.6" r=".36"/>
<circle cx="149.4" cy="124.5" r=".36"/>
<circle cx="153.1" cy="119.9" r=".36"/>
<circle cx="171.8" cy="70.5" r=".36"/>
<circle cx="177.4" cy="195.3" r=".36"/>
<circle cx="178.3" cy="83.5" r=".36"/>
<circle cx="178.3" cy="78" r=".36"/>
<circle cx="178.3" cy="70.5" r=".36"/>
<circle cx="179.2" cy="195.3" r=".36"/>
<circle cx="179.2" cy="158.1" r=".36"/>
<circle cx="179.2" cy="154.3" r=".36"/>
<circle cx="179.2" cy="133.8" r=".36"/>
<circle cx="181.1" cy="195.3" r=".36"/>
<circle cx="181.1" cy="96.6" r=".36"/>
<circle cx="181.1" cy="87.3" r=".36"/>
<circle cx="183" cy="195.3" r=".36"/>
<circle cx="183" cy="173" r=".36"/>
<circle cx="183" cy="154.3" r=".36"/>
<circle cx="183.9" cy="83.5" r=".36"/>
<circle cx="183.9" cy="78" r=".36"/>
<circle cx="183.9" cy="70.5" r=".36"/>
<circle cx="187.6" cy="96.6" r=".36"/>
<circle cx="187.6" cy="87.3" r=".36"/>
<circle cx="189.5" cy="83.5" r=".36"/>
<circle cx="189.5" cy="78" r=".36"/>
<circle cx="189.5" cy="70.5" r=".36"/>
<circle cx="192.3" cy="173" r=".36"/>
<circle cx="195.1" cy="83.5" r=".36"/>
<circle cx="195.1" cy="70.5" r=".36"/>
<circle cx="197.9" cy="70.5" r=".36"/>
<circle cx="199.7" cy="173" r=".37"/>
<circle cx="199.7" cy="156.2" r=".36"/>
<circle cx="200.7" cy="83.5" r=".37"/>
<circle cx="200.7" cy="70.5" r=".37"/>
<circle cx="205.3" cy="173" r=".37"/>
<circle cx="206.3" cy="83.5" r=".37"/>
<circle cx="206.3" cy="70.5" r=".37"/>
<circle cx="211.8" cy="83.5" r=".36"/>
<circle cx="211.8" cy="70.5" r=".36"/>
<circle cx="231.4" cy="72.4" r=".36"/>
<circle cx="231.4" cy="64.9" r=".36"/>
<circle cx="231.4" cy="57.5" r=".36"/>
<circle cx="231.4" cy="51.9" r=".36"/>
<circle cx="231.4" cy="22.1" r=".36"/>
<circle cx="261.2" cy="132" r=".36"/>
<circle cx="263.1" cy="78" r=".36"/>
<circle cx="263.1" cy="64.9" r=".36"/>
<circle cx="263.1" cy="35.1" r=".36"/>
<circle cx="263.1" cy="22.1" r=".36"/>
<circle cx="268.7" cy="72.4" r=".36"/>
<circle cx="268.7" cy="64.9" r=".36"/>
<circle cx="268.7" cy="29.5" r=".36"/>
<circle cx="268.7" cy="22.1" r=".36"/>
<circle cx="274.3" cy="78" r=".36"/>
<circle cx="274.3" cy="64.9" r=".36"/>
<circle cx="274.3" cy="35.1" r=".36"/>
<circle cx="274.3" cy="22.1" r=".36"/>
</g>
<text font-size="4.4" fill="#0e0e0e" x="55.3" y="122.6">Fc=50Khz</text>
<g font-size="2.4" fill="#1c1c1c">
<text x="131.6" y="53.2" transform="rotate(-90 131.6 53.2)">1</text>
<text x="131.6" y="49.8" transform="rotate(-90 131.6 49.8)">2</text>
<text x="216.2" y="58.2">1</text>
<text x="219.5" y="58.2">2</text>
</g>
<g font-size="2.4" fill="#0e0e0e">
<text x="156.9" y="102.6">-Núcleo do Trafo é EF20</text>
<text x="165.3" y="115.6">Dissipador de 60mm</text>
</g>
<g font-size="2" fill="#4c4c4c">
<text x="19.9" y="16">Achtung! 700V</text>
<text x="49.7" y="16">Achtung! 700V</text>
<text x="49.7" y="32.8">Achtung! 700V</text>
<text x="134.5" y="56.1">Achtung! 700V</text>
<text x="129.9" y="84">Achtung! 1000V spikes</text>
</g>
<g font-size="2" fill="#0e0e0e">
<text x="62.8" y="33.7">-Após a partida da fonte a alimentação veêm do enrolamento auxiliar</text>
<text x="62.8" y="30.9">-Este circuito serve para partida da fonte tendo uma saída de 11,2V</text>
<text x="62.8" y="36.5">-Depois disso a fonte de partida não fornece mais corrente pois o D1 não conduz pois tem uma tensão de 16V eu seu Catodo</text>
<text x="135.5" y="47.7">-A tensão no Csnubber deve ser contínua e no valor de cerca de 122V</text>
<text x="135.5" y="45.8">-Assim o Spike sobre a chave fica em torno de 100V + VDC+ Tensão refletida</text>
<text x="56.3" y="101.7">-VREF é 5V</text>
<text x="56.3" y="104.5">-VFB é 2,5V com a fonte estabilizada</text>
<text x="186.7" y="150.2">-Quanto passa da tensão definida pelos resistores o 431 começa a conduizir pelo seu Catado</text>
<text x="210" y="166.9">Vout=6,25V</text>
<text x="92.6" y="180.9">-Injeta corrente para baixar a tensão quando o LM431 começa a conduzir</text>
</g>
<g font-size="1.7" fill="#696969">
<text x="21.7" y="4">1</text>
<text x="57.8" y="4">2</text>
<text x="93.9" y="4">3</text>
<text x="130" y="4">4</text>
<text x="166.1" y="4">5</text>
<text x="202.2" y="4">6</text>
<text x="238.3" y="4">7</text>
<text x="274.4" y="4">8</text>
<text x="5.4" y="28.9">A</text>
<text x="290.5" y="28.9">A</text>
<text x="5.4" y="80.6">B</text>
<text x="290.5" y="80.6">B</text>
<text x="5.4" y="132.3">C</text>
<text x="290.5" y="132.3">C</text>
<text x="5.4" y="184">D</text>
<text x="290.5" y="184">D</text>
<text x="21.7" y="207">1</text>
<text x="57.8" y="207">2</text>
<text x="93.9" y="207">3</text>
<text x="130" y="207">4</text>
<text x="166.1" y="207">5</text>
<text x="202.2" y="207">6</text>
<text x="238.3" y="207">7</text>
<text x="274.4" y="207">8</text>
</g>
<g font-size="1.7" fill="#262626">
<text x="32.2" y="12.4">VDC</text>
<text x="45.1" y="12.4">VDC_CAP</text>
<text x="229.9" y="19.8">6VB</text>
<text x="279.1" y="19.8">5VREG</text>
<text x="129.1" y="41.3">VDC</text>
<text x="169" y="57.1">6</text>
<text x="260.7" y="55.2">DGND</text>
<text x="31.7" y="65.5">PGND</text>
<text x="277.5" y="62.7">3.3V_DVCC</text>
<text x="169" y="67.3">7</text>
<text x="196.9" y="68.3">5V</text>
<text x="229.1" y="80.4">DGND</text>
<text x="101.6" y="86">PGND</text>
<text x="191.4" y="86.9">5V_ISOL</text>
<text x="209.5" y="88.8">DGND</text>
<text x="147.2" y="101.8">PGND</text>
<text x="195.8" y="101.8">GND_ISOL</text>
<text x="260.7" y="98.1">DGND</text>
<text x="19.7" y="103.7">VREF</text>
<text x="48.6" y="106.4">VREF</text>
<text x="72.8" y="111.1">VREF</text>
<text x="249.5" y="116.7">3.3V_DVCC 5VREG</text>
<text x="19.6" y="124.1">PGND</text>
<text x="158.4" y="131.6">PGND</text>
<text x="178.2" y="131.6">5V</text>
<text x="182.6" y="127.9">PGND</text>
<text x="197.4" y="127.9">DGND</text>
<text x="258.9" y="137.2">DGND</text>
<text x="48.4" y="139">PGND</text>
<text x="147.2" y="142.8">PGND</text>
<text x="63.3" y="144.6">PGND</text>
<text x="104.3" y="146.5">PGND</text>
<text x="169.7" y="144.6">VREF</text>
<text x="184.3" y="148.4">DGND</text>
<text x="48.4" y="150.2">PGND</text>
<text x="198.8" y="153.9">5V</text>
<text x="175" y="200.5">DGND</text>
</g>
<g font-size="1.7" fill="#0e0e0e">
<text x="238.9" y="18">U1</text>
<text x="35" y="20.6">R5</text>
<text x="35" y="22.4">470k</text>
<text x="49.4" y="20.5" transform="rotate(-90 49.4 20.5)">3</text>
<text x="49.9" y="20.6">R6</text>
<text x="49.9" y="22.4">100K</text>
<text x="238.9" y="19.8">LM1117</text>
<text x="34.4" y="24.5" transform="rotate(-90 34.4 24.5)">3</text>
<text x="264.2" y="27.1">R7</text>
<text x="269.5" y="25.4">C3</text>
<text x="275.2" y="25.4">C5</text>
<text x="34.4" y="35.7" transform="rotate(-90 34.4 35.7)">3</text>
<text x="35" y="31.7">R8</text>
<text x="35" y="33.6">470k</text>
<text x="265.5" y="31.4" transform="rotate(-90 265.5 31.4)">330R</text>
<text x="272" y="35.1" transform="rotate(-90 272 35.1)">1000uF/16V</text>
<text x="277.6" y="34.2" transform="rotate(-90 277.6 34.2)">100nF/50V</text>
<text x="50.5" y="38.1">Q1</text>
<text x="50.5" y="39.9">NJD35N04G</text>
<text x="264.2" y="40.1">R9</text>
<text x="264.2" y="42.1">1K</text>
<text x="132.3" y="49.4">J2</text>
<text x="132.3" y="51.3">JUMPER_POWER_2A</text>
<text x="36" y="54.3">Z1</text>
<text x="36" y="56.2">12V</text>
<text x="69.3" y="58.9">BAS70-05</text>
<text x="84.4" y="55">D1</text>
<text x="106.4" y="58.8">R11</text>
<text x="117.2" y="57.8">D3</text>
<text x="156.9" y="55">TR1</text>
<text x="215.4" y="55.6">J4</text>
<text x="106.4" y="62.9">330R</text>
<text x="117.2" y="63.8">MURS160</text>
<text x="132.3" y="61.2" transform="rotate(-90 132.3 61.2)">C11</text>
<text x="141.6" y="65.5" transform="rotate(-90 141.6 65.5)">1 R12</text>
<text x="146.3" y="65.5" transform="rotate(-90 146.3 65.5)">1 R13</text>
<text x="172.5" y="64.3">D71</text>
<text x="214.7" y="60.8">JUMPER_POWER_5A</text>
<text x="238.9" y="62.7">LM1117</text>
<text x="248.2" y="62.7">U2</text>
<text x="82.9" y="69.6" transform="rotate(-90 82.9 69.6)">C15</text>
<text x="90.9" y="71.1">D5</text>
<text x="96.3" y="69.2">C16</text>
<text x="103.8" y="69.2">C17</text>
<text x="115" y="69.2">C18</text>
<text x="134.1" y="68.7" transform="rotate(-90 134.1 68.7)">10nF/1000V</text>
<text x="144.4" y="68.7" transform="rotate(-90 144.4 68.7)">100k1W</text>
<text x="149.1" y="68.7" transform="rotate(-90 149.1 68.7)">100k1W</text>
<text x="232.4" y="68.3">C105</text>
<text x="264.2" y="69.9">R14</text>
<text x="264.2" y="71.9">3K3</text>
<text x="269.6" y="68.3">C12</text>
<text x="274.3" y="68.3">C13</text>
<text x="84.7" y="74.3" transform="rotate(-90 84.7 74.3)">100nF/50V</text>
<text x="90.9" y="72.9">16V</text>
<text x="99.7" y="77" transform="rotate(-90 99.7 77)">47uF/50V</text>
<text x="107.1" y="77" transform="rotate(-90 107.1 77)">100nF/50V</text>
<text x="118.3" y="77" transform="rotate(-90 118.3 77)">47uF/50V</text>
<text x="132.9" y="72.3">D6</text>
<text x="132.9" y="74.2">MURS160</text>
<text x="132.9" y="77">D7</text>
<text x="172.5" y="77.8">NM</text>
<text x="178" y="74.3" transform="rotate(-90 178 74.3)">C6</text>
<text x="183.6" y="75.2" transform="rotate(-90 183.6 75.2)">C21</text>
<text x="189.2" y="75.2" transform="rotate(-90 189.2 75.2)">C57</text>
<text x="201.6" y="73.9">C20</text>
<text x="207.2" y="73.9">C7</text>
<text x="234.8" y="78" transform="rotate(-90 234.8 78)">470uF/16V</text>
<text x="272" y="77" transform="rotate(-90 272 77)">470uF/16V</text>
<text x="277.6" y="77" transform="rotate(-90 277.6 77)">100nF/50V</text>
<text x="132.7" y="78.5">MURS160</text>
<text x="181.6" y="83.6" transform="rotate(-90 181.6 83.6)">1000uF/16V</text>
<text x="187.2" y="83.6" transform="rotate(-90 187.2 83.6)">1000uF/16V</text>
<text x="192.8" y="83.6" transform="rotate(-90 192.8 83.6)">1000uF/16V</text>
<text x="204" y="81.7" transform="rotate(-90 204 81.7)">100nF/50V</text>
<text x="209.6" y="81.7" transform="rotate(-90 209.6 81.7)">1uF/25V</text>
<text x="218.4" y="83.2">DGND</text>
<text x="264.2" y="83">R15</text>
<text x="171.6" y="85.8">R76</text>
<text x="171.6" y="89.9">22R</text>
<text x="188.5" y="88.8">C9</text>
<text x="215.6" y="86">PT_TH</text>
<text x="264.2" y="84.9">4K7</text>
<text x="175.9" y="94.1">D8</text>
<text x="183.2" y="90.6">Z2</text>
<text x="183.2" y="92.5">5V1</text>
<text x="191" y="95.7" transform="rotate(-90 191 95.7)">47uF/50V</text>
<text x="125" y="97.9">D9</text>
<text x="156.9" y="98.6">TRAFO_CM4040</text>
<text x="175.9" y="100.1">MURS160</text>
<text x="151.3" y="107.4">Q2</text>
<text x="156.9" y="107.4">DIS1</text>
<text x="17.7" y="110.6" transform="rotate(-90 17.7 110.6)">C27</text>
<text x="23.3" y="110.6" transform="rotate(-90 23.3 110.6)">C28</text>
<text x="28.8" y="110.6" transform="rotate(-90 28.8 110.6)">C29</text>
<text x="82.4" y="111.1">I2</text>
<text x="124.1" y="113.7">R16</text>
<text x="125" y="111.3">NM</text>
<text x="133.6" y="108.3">900V/8A</text>
<text x="19.5" y="114.3" transform="rotate(-90 19.5 114.3)">100nF/50V</text>
<text x="25.1" y="114.3" transform="rotate(-90 25.1 114.3)">1uF/25V</text>
<text x="30.7" y="115.2" transform="rotate(-90 30.7 115.2)">100nF/50V</text>
<text x="51.8" y="114.6">R17</text>
<text x="51.8" y="116.5">3K3</text>
<text x="124.1" y="117.8">0R</text>
<text x="136.4" y="118.6">C30</text>
<text x="143.1" y="119.3">R18</text>
<text x="191.2" y="116.7">C22</text>
<text x="143.1" y="121.2">10K</text>
<text x="156.9" y="122.3">DISSIPADOR</text>
<text x="191.2" y="122.3">1nF/2Kv</text>
<text x="254.9" y="124.9">R62</text>
<text x="262.4" y="124.9">R63</text>
<text x="52.5" y="128.6">C31</text>
<text x="52.5" y="130.5">10nF</text>
<text x="124.1" y="128.6">R19</text>
<text x="139.7" y="126.4" transform="rotate(-90 139.7 126.4)">NM</text>
<text x="150" y="128.5" transform="rotate(-90 150 128.5)">3</text>
<text x="150.6" y="128.6">R20</text>
<text x="150.6" y="130.5">1R</text>
<text x="254.9" y="126.7">3K3</text>
<text x="262.4" y="126.7">3K3</text>
<text x="61.1" y="134.2">R21</text>
<text x="61.1" y="136.1">10K</text>
<text x="66.7" y="134.2">R22</text>
<text x="66.7" y="136.1">NM</text>
<text x="71.2" y="134.4">C32</text>
<text x="76" y="134.2">R23</text>
<text x="76" y="136.1">120K</text>
<text x="107.5" y="134.4">C33</text>
<text x="124.1" y="132.7">1K5</text>
<text x="151.3" y="136.2">PGND1</text>
<text x="180.4" y="137.9">R24</text>
<text x="186.7" y="136.2">C10</text>
<text x="53.5" y="143.5">R25</text>
<text x="70.8" y="141.3" transform="rotate(-90 70.8 141.3)">100pF</text>
<text x="109" y="141.3" transform="rotate(-90 109 141.3)">100pF</text>
<text x="152.2" y="140">PT_TH</text>
<text x="180.4" y="139.8">1K5</text>
<text x="53.5" y="147.6">3K3</text>
<text x="78.2" y="145">LDR1UC3843</text>
<text x="78.2" y="146.9">AUX_LADRAO_SOLDA</text>
<text x="182.2" y="149.1">I3</text>
<text x="190.1" y="144.1" transform="rotate(-90 190.1 144.1)">1uF/25V</text>
<text x="182.2" y="151">817</text>
<text x="177" y="157.1">LDR2</text>
<text x="184.1" y="158.4">R27</text>
<text x="184.1" y="160.3">47K</text>
<text x="194.2" y="161.4">C35</text>
<text x="184.8" y="167">C36</text>
<text x="195.6" y="167.4" transform="rotate(-90 195.6 167.4)">NM</text>
<text x="200.9" y="162.1">R28</text>
<text x="200.9" y="164.1">15K</text>
<text x="206.5" y="162.1">R75</text>
<text x="206.5" y="164.1">NM</text>
<text x="186.3" y="172" transform="rotate(-90 186.3 172)">10nF</text>
<text x="176.1" y="174.8" transform="rotate(-90 176.1 174.8)">AUX_LADRAO_SOLDA</text>
<text x="184.8" y="180">I4</text>
<text x="200.9" y="182.6">R29</text>
<text x="200.9" y="184.6">10K</text>
<text x="186.3" y="189.7" transform="rotate(-90 186.3 189.7)">LM431</text>
</g>
<g font-size="1.7">
<text x="236.6" y="21.7">3</text>
<text x="240.2" y="22.6">3</text>
<text x="255.4" y="22.6">2</text>
<text x="259" y="21.7">2</text>
<text x="246.9" y="28.2" transform="rotate(-90 246.9 28.2)">1</text>
<text x="246" y="31.9" transform="rotate(-90 246 31.9)">1</text>
<text x="156.4" y="57.1">5</text>
<text x="165.8" y="57.1">6</text>
<text x="236.6" y="64.5">3</text>
<text x="240.2" y="65.5">3</text>
<text x="255.4" y="65.5">2</text>
<text x="259" y="64.5">2</text>
<text x="165.8" y="70.1">7</text>
<text x="246.9" y="71.1" transform="rotate(-90 246.9 71.1)">1</text>
<text x="156.4" y="75.7">4</text>
<text x="246" y="74.7" transform="rotate(-90 246 74.7)">1</text>
<text x="165.8" y="83.2">8</text>
<text x="156.4" y="86.9">2</text>
<text x="165.8" y="86.9">9</text>
<text x="156.4" y="96.2">1</text>
<text x="164.9" y="96.2">10</text>
<text x="80" y="113">8</text>
<text x="83.6" y="113.9">VREF</text>
<text x="92.6" y="113.9">VCC</text>
<text x="98.7" y="113">7</text>
<text x="80" y="124.1">4</text>
<text x="83.6" y="125.1">RT/RC OUTPUT</text>
<text x="98.7" y="124.1">6</text>
<text x="80" y="129.7">2</text>
<text x="83.6" y="130.7">VFB</text>
<text x="90.9" y="130.7">SENSE</text>
<text x="98.7" y="129.7">3</text>
<text x="80" y="140.9">1</text>
<text x="83.6" y="141.8">COMP</text>
<text x="92.4" y="141.8">GND</text>
<text x="98.7" y="140.9">5</text>
<text x="171.4" y="147.3" transform="rotate(-90 171.4 147.3)">4</text>
<text x="178.9" y="148.2" transform="rotate(-90 178.9 148.2)">1</text>
<text x="171.4" y="154.8" transform="rotate(-90 171.4 154.8)">3</text>
<text x="178.9" y="153.9" transform="rotate(-90 178.9 153.9)">2</text>
<text x="177" y="178.9" transform="rotate(-90 177 178.9)">8</text>
<text x="178.9" y="178.9" transform="rotate(-90 178.9 178.9)">1</text>
<text x="180.7" y="178.9" transform="rotate(-90 180.7 178.9)">4</text>
<text x="182.6" y="178.9" transform="rotate(-90 182.6 178.9)">5</text>
<text x="181.6" y="184.1" transform="rotate(-90 181.6 184.1)">NC</text>
<text x="183.5" y="184.1" transform="rotate(-90 183.5 184.1)">NC</text>
<text x="177.9" y="188.4" transform="rotate(-90 177.9 188.4)">AN REF</text>
<text x="179.8" y="188.4" transform="rotate(-90 179.8 188.4)">AN CAT</text>
<text x="181.6" y="188.4" transform="rotate(-90 181.6 188.4)">AN</text>
<text x="183.5" y="188.4" transform="rotate(-90 183.5 188.4)">AN</text>
<text x="224.9" y="191.2">Title</text>
<text x="177" y="192.1" transform="rotate(-90 177 192.1)">2</text>
<text x="178.9" y="192.1" transform="rotate(-90 178.9 192.1)">3</text>
<text x="180.7" y="192.1" transform="rotate(-90 180.7 192.1)">6</text>
<text x="182.6" y="192.1" transform="rotate(-90 182.6 192.1)">7</text>
<text x="224.9" y="196.8">Size</text>
<text x="234.2" y="196.8">Number</text>
<text x="271.5" y="196.8">Revision</text>
<text x="224.9" y="202.4">Date:</text>
<text x="225.8" y="199.6">A3</text>
<text x="233.3" y="202.4">29/03/2012</text>
<text x="262.2" y="202.4">Sheet</text>
<text x="267.4" y="202.4">of</text>
<text x="224.9" y="204.2">File:</text>
<text x="233.3" y="204.2">C:\Users\..\FLYBACK III.SCHDOC</text>
<text x="262.2" y="204.2">Drawn By:</text>
</g>
<g font-size="1.5" fill="#0e0e0e">
<text x="269.6" y="18">5VREG</text>
<text x="107" y="60.9">1</text>
<text x="269.6" y="60.9">3V3_DVCC</text>
<text x="172.2" y="87.9">1</text>
<text x="74" y="90.7">Vaux</text>
<text x="112.2" y="101.9">PWM</text>
<text x="189.5" y="100">GND_I1</text>
<text x="43.2" y="108.4">VREF</text>
<text x="43.2" y="122.3">RT/CT</text>
<text x="209.1" y="171.7">VFB_431</text>
</g>
<g font-size="1.5" fill="#393939">
<text x="269.6" y="21.8">5VREG</text>
<text x="236.1" y="50.6">6V</text>
<text x="270.6" y="63.7">3V3_DVCC</text>
<text x="74" y="95.3">Vaux</text>
<text x="189.5" y="101.9">GND_I</text>
<text x="112.2" y="107.4">PWM</text>
<text x="43.2" y="114">VREF</text>
<text x="43.2" y="127.9">RT/CT</text>
<text x="209.1" y="175.2">VFB_431</text>
</g>
</svg>
